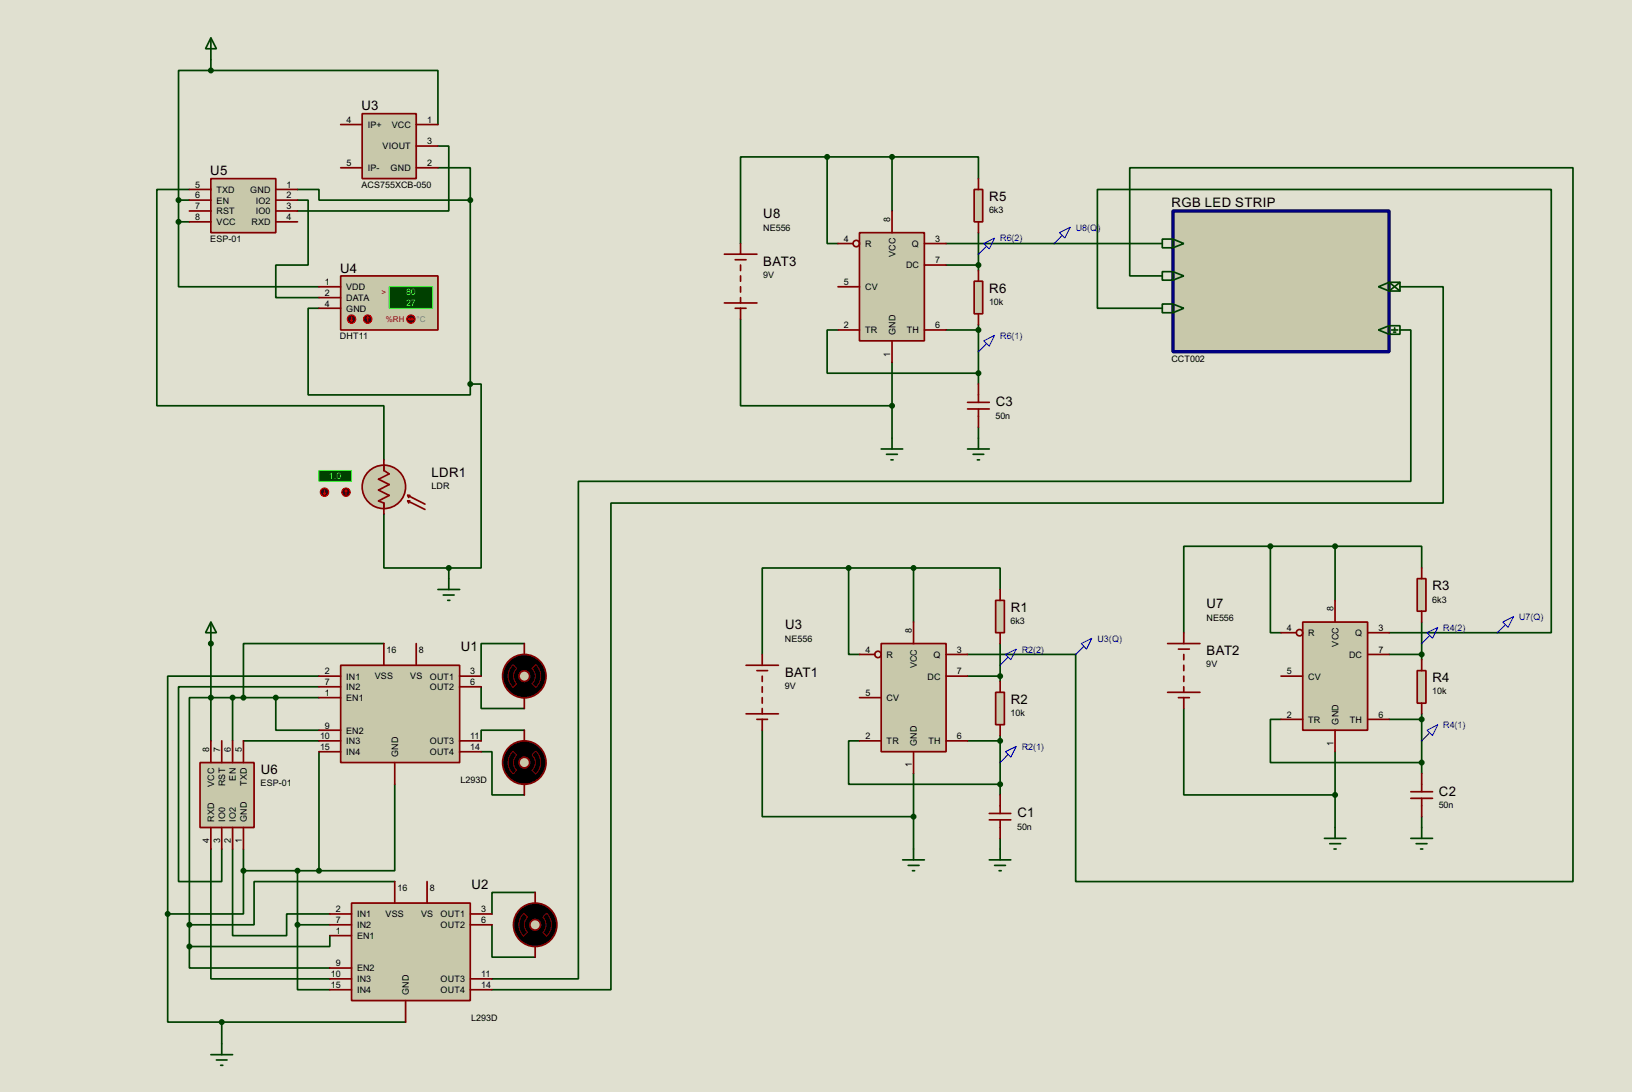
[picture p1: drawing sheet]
<svg xmlns="http://www.w3.org/2000/svg" width="383mm" height="256mm" viewBox="0 0 383 256" stroke-linecap="round" stroke-linejoin="round" font-family="sans-serif">
<path d="M0 0h383.5v256.5h-383.5z" fill="#e0e0d0"/>
<g fill="none" stroke="#004000" stroke-width=".4">
<path d="M102.9 34.3h2.6v15.3h-35.6M102.9 39.4h7.6v7.6M42 52.1v15.3h33M42 52.1h2.5M44.5 44.5h-7.6v50.8h53.3v12.7M44.5 47h-2.5v5.1M69.9 47h2.5v15.3h-7.6v7.6h10.2M69.9 44.5h5.1v2.5h35.5M110.5 47v45.8h-38.1v-20.4h2.6M49.6 151.2v22.8M75 158.8h-35.6v55.9h17.8v-10.2M90.2 151.2h-33v12.7"/>
<path d="M123.2 151.2h-10.1v7.6M54.7 163.9v10.1M57.2 174h17.8M64.8 163.9v7.6h10.2M75 161.3h-33v45.8h10.1v-7.7M75 163.9h-30.5v53.3M75 176.6v27.9M113.1 161.3v5.1h10.1M113.1 176.6h2.5v10.1h7.6M123.2 171.5h-10.1v2.5M49.6 199.4v30.5h27.9M54.7 199.4v20.4h12.7v-5.1h10.1"/>
<path d="M57.2 199.4v5.1M92.8 184.2v20.3h-17.8M44.5 217.2v5.1M57.2 204.5h17.8M69.9 217.2v15.3h7.6M69.9 217.2h7.6M69.9 204.5v12.7M77.5 219.8v2.5h-33M92.8 207.1h-33.1v10.1h-15.2M115.6 217.2v7.6h10.2M125.8 209.6h-10.2v5.1M44.5 222.3v5.1h33"/>
</g>
<circle cx="49.6" cy="151.2" r=".2" fill="#004000"/>
<g fill="none" stroke="#004000" stroke-width=".4">
<path d="M49.6 16.6h53.3v12.7M49.6 16.6h-7.6v30.4M49.6 14v2.6M194.4 36.9v20.3h2.5M194.4 36.9h-20.4v20.3M194.4 36.9h15.2M209.6 36.9h20.3v5.1M209.6 36.9v12.7M222.3 57.2h50.8M229.9 54.7v8.9M174 75v20.3h35.6M196.9 77.5h-2.5v10.2h35.5"/>
<path d="M222.3 62.3h7.6M222.3 77.5h7.6M229.9 76.3v13.9M273.1 64.8h-7.6v-25.4h104.1v167.7h-116.8v-53.4h-25.4M273.1 72.4h-15.2v-27.9h106.6v104.1h-38.1M329 77.5h2.5v35.6h-195.6v116.8h-20.3M329 67.4h10.1v50.8h-195.5v114.3h-28M110.5 90.2h2.6v43.2h-7.6M209.6 85.1v17.8M229.9 100.4v2.5M90.2 120.7v12.7h15.3M105.5 133.4v2.5"/>
<path d="M199.4 133.4v20.3h2.6M199.4 133.4h-20.3v20.3M199.4 133.4h15.3M214.7 133.4h20.3v5.1M214.7 133.4v12.7M298.5 128.3v20.3h2.5M298.5 128.3h-20.3v20.3M298.5 128.3h15.2M313.7 128.3h20.4v5.1M313.7 128.3v12.7M227.4 158.8h7.6M235 151.2v8.9"/>
<path d="M326.4 153.7h7.7M334.1 146.1v8.9M179.1 171.5v20.3h35.6M202 174h-2.6v10.2h35.6M227.4 174h7.6M235 172.8v13.9M278.2 166.4v20.3h35.5M301 169h-2.5v10.1h35.6M313.7 176.6v17.8M326.4 169h7.7M334.1 167.7v14M214.7 181.7v17.7"/>
<path d="M235 196.9v2.5M334.1 191.8v2.6M39.4 214.7v25.4h12.7M52.1 240.1h43.2M52.1 240.1v5.1"/>
</g>
<path d="M80.1 156.3h27.9v22.8h-27.9z" fill="#c8c8aa" stroke="#800000" stroke-width=".4"/>
<g fill="none" stroke="#800000" stroke-width=".4">
<path d="M75 158.8h5.1M90.2 151.2v5.1M97.8 151.2v5.1M108 158.8h5.1M75 161.3h5.1M75 174h5.1M75 176.6h5.1M75 163.9h5.1M75 171.5h5.1M92.8 179.1v5.1M108 161.3h5.1M108 174h5.1"/>
<path d="M108 176.6h5.1"/>
</g>
<path d="M82.6 212.1h27.9v22.9h-27.9z" fill="#c8c8aa" stroke="#800000" stroke-width=".4"/>
<g fill="none" stroke="#800000" stroke-width=".4">
<path d="M77.5 214.7h5.1M77.5 217.2h5.1M77.5 219.8h5.1M92.8 207.1v5M100.4 207.1v5M110.5 214.7h5.1M110.5 217.2h5.1M77.5 229.9h5.1M77.5 232.5h5.1M77.5 227.4h5.1M95.3 235v5.1M110.5 229.9h5.1"/>
<path d="M110.5 232.5h5.1"/>
</g>
<circle cx="123.2" cy="158.8" r="5.1" fill="#000" stroke="#800000" stroke-width=".4"/>
<path d="M120.6 156.1l.8 .9a2.53 2.53 0 0 0 0 3.6l-.8 .9a3.7 3.7 0 0 1 0-5.4zM125 157l.9-.9a3.7 3.7 0 0 1 0 5.4l-.9-.9a2.46 2.46 0 0 0 0-3.6z" fill="none" stroke="#800000" stroke-width=".23"/>
<circle cx="123.2" cy="158.8" r="1.25" fill="#c8c8aa" stroke="#800000" stroke-width=".4"/>
<path d="M123.2 151.2v2.5M123.2 163.9v2.5" fill="none" stroke="#800000" stroke-width=".4"/>
<circle cx="123.2" cy="179.1" r="5.1" fill="#000" stroke="#800000" stroke-width=".4"/>
<path d="M120.6 176.4l.8 .9a2.54 2.54 0 0 0 0 3.6l-.8 .9a3.7 3.7 0 0 1 0-5.4zM125 177.3l.9-.9a3.7 3.7 0 0 1 0 5.4l-.9-.9a2.45 2.45 0 0 0 0-3.6z" fill="none" stroke="#800000" stroke-width=".23"/>
<circle cx="123.2" cy="179.1" r="1.25" fill="#c8c8aa" stroke="#800000" stroke-width=".4"/>
<path d="M123.2 171.5v2.5M123.2 184.2v2.5" fill="none" stroke="#800000" stroke-width=".4"/>
<circle cx="125.7" cy="217.2" r="5.1" fill="#000" stroke="#800000" stroke-width=".4"/>
<path d="M123.1 214.5l.9 .9a2.54 2.54 0 0 0 0 3.6l-.9 .9a3.8 3.8 0 0 1 0-5.4zM127.6 215.4l.9-.9a3.8 3.8 0 0 1 0 5.4l-.9-.9a2.54 2.54 0 0 0 0-3.6z" fill="none" stroke="#800000" stroke-width=".23"/>
<circle cx="125.7" cy="217.2" r="1.25" fill="#c8c8aa" stroke="#800000" stroke-width=".4"/>
<path d="M125.8 209.6v2.5M125.8 222.3v2.5" fill="none" stroke="#800000" stroke-width=".4"/>
<path d="M85.1 26.7h12.7v15.3h-12.7z" fill="#c8c8aa" stroke="#800000" stroke-width=".4"/>
<path d="M80.1 29.3h5M80.1 39.4h5M97.8 29.3h5.1M97.8 39.4h5.1M97.8 34.3h5.1" fill="none" stroke="#800000" stroke-width=".4"/>
<path d="M80.1 64.8h22.8v12.7h-22.8z" fill="#c8c8aa" stroke="#800000" stroke-width=".4"/>
<path d="M91.5 67.4h10.2v5h-10.2z" fill="#004000" stroke="#0f0" stroke-width=".23"/>
<path d="M75 69.9h5.1M75 67.4h5.1M75 72.4h5.1" fill="none" stroke="#800000" stroke-width=".4"/>
<circle cx="86.4" cy="75" r="1" fill="#400000" stroke="#f00" stroke-width=".23"/>
<path d="M86.4 74.5l-.2 .2M86.4 74.5l.3 .2M86.4 74.5v1" fill="none" stroke="#f00" stroke-width=".23"/>
<circle cx="82.6" cy="75" r="1" fill="#400000" stroke="#f00" stroke-width=".23"/>
<path d="M82.4 75.2l.2 .3M82.6 74.5v1M82.9 75.2l-.3 .3" fill="none" stroke="#f00" stroke-width=".23"/>
<circle cx="96.5" cy="75" r="1" fill="#400000" stroke="#f00" stroke-width=".23"/>
<path d="M96.1 75h1M96.1 75l.2 .2M96.3 74.7l-.2 .3M96.8 74.7l.3 .3M97.1 75l-.3 .2" fill="none" stroke="#f00" stroke-width=".23"/>
<circle cx="90.2" cy="114.4" r="5.1" fill="#c8c8aa" stroke="#800000" stroke-width=".4"/>
<path d="M90.2 109.3v1.2l1.3 .8-2.5 1.3 2.5 1.2-2.5 1.3 2.5 1.3-2.5 1.3 1.2 .5v1.2M95.8 117.7l4.1 2M95.8 117.7l.3 .5M95.8 117.7h.5M95.8 116.4l4.1 2M95.8 116.4l.3 .5M95.8 116.4h.5" fill="none" stroke="#800000" stroke-width=".4"/>
<path d="M75 110.5h7.6v2.6h-7.6z" fill="#004000" stroke="#0f0" stroke-width=".23"/>
<path d="M90.2 108v2.5M90.2 118.2v2.5" fill="none" stroke="#800000" stroke-width=".4"/>
<circle cx="81.3" cy="115.6" r="1" fill="#400000" stroke="#f00" stroke-width=".23"/>
<path d="M81.3 115.1l-.2 .3M81.3 115.1l.3 .3M81.3 115.1v1" fill="none" stroke="#f00" stroke-width=".23"/>
<circle cx="76.2" cy="115.6" r="1" fill="#400000" stroke="#f00" stroke-width=".23"/>
<path d="M76 115.9l.3 .2M76.3 115.1v1M76.5 115.9l-.2 .2" fill="none" stroke="#f00" stroke-width=".23"/>
<path d="M49.6 42h15.2v12.7h-15.2z" fill-rule="evenodd" fill="#c8c8aa" stroke="#800000" stroke-width=".4"/>
<path d="M44.5 44.5h5.1M44.5 47h5.1M44.5 49.6h5.1M44.5 52.1h5.1M64.8 44.5h5.1M64.8 47h5.1M64.8 49.6h5.1M64.8 52.1h5.1" fill="none" stroke="#800000" stroke-width=".4"/>
<path d="M47 179.1h12.7v15.3h-12.7z" fill-rule="evenodd" fill="#c8c8aa" stroke="#800000" stroke-width=".4"/>
<path d="M49.6 174v5.1M52.1 174v5.1M54.7 174v5.1M57.2 174v5.1M49.6 194.4v5M52.1 194.4v5M54.7 194.4v5M57.2 194.4v5" fill="none" stroke="#800000" stroke-width=".4"/>
<g fill="#004000" stroke="#004000" stroke-width=".4">
<circle cx="110.5" cy="90.2" r=".5"/>
<circle cx="41.9" cy="52.1" r=".5"/>
<circle cx="41.9" cy="47" r=".5"/>
<circle cx="110.5" cy="47" r=".5"/>
<circle cx="64.8" cy="163.9" r=".5"/>
<circle cx="57.2" cy="204.5" r=".5"/>
<circle cx="74.9" cy="204.5" r=".5"/>
<circle cx="49.5" cy="163.9" r=".5"/>
<circle cx="39.4" cy="214.7" r=".5"/>
<circle cx="44.5" cy="217.2" r=".5"/>
<circle cx="44.5" cy="222.3" r=".5"/>
<circle cx="69.9" cy="204.5" r=".5"/>
<circle cx="69.9" cy="217.2" r=".5"/>
<circle cx="54.6" cy="163.9" r=".5"/>
<circle cx="57.2" cy="163.9" r=".5"/>
<circle cx="49.5" cy="151.2" r=".5"/>
<circle cx="52.1" cy="240.1" r=".5"/>
<circle cx="105.4" cy="133.4" r=".5"/>
<circle cx="49.5" cy="16.6" r=".5"/>
</g>
<path d="M49.6 8.9l1.3 2.6h-2.6zM49.6 8.9v5.1M102.9 138.5h5.1M104.2 139.8h2.5M105.5 135.9v2.6M49.6 146.1l1.3 2.5h-2.6zM49.6 146.1v5.1M105.2 141h.5M49.6 247.7h5.1M50.9 249h2.5M51.9 250.2h.5M52.1 245.2v2.5" fill="none" stroke="#004000" stroke-width=".4"/>
<path d="M254.1 151.2l2.5-1.3-1.3 2.6zM254.6 151.9l-1.8 1.8" fill="none" stroke="#0000c0" stroke-width=".23"/>
<path d="M207.1 151.2h15.2v25.4h-15.2z" fill="#c8c8aa" stroke="#800000" stroke-width=".4"/>
<g fill="none" stroke="#800000" stroke-width=".4">
<path d="M202 153.7h3.5M214.7 146.1v5.1M222.3 153.7h5.1M222.3 158.8h5.1M202 174h5.1M202 163.9h5.1M214.7 176.6v5.1M222.3 174h5.1"/>
<circle cx="206.3" cy="153.7" r=".75"/>
</g>
<path d="M234 141h2v7.6h-2z" fill="#c8c8aa" stroke="#800000" stroke-width=".4"/>
<path d="M235 138.5v2.5M235 148.6v2.6M232.5 191.1h5M232.5 192.6h5M235 186.7v4.4M235 192.6v4.3" fill="none" stroke="#800000" stroke-width=".4"/>
<path d="M234 162.6h2v7.6h-2z" fill="#c8c8aa" stroke="#800000" stroke-width=".4"/>
<path d="M175.3 156.3h7.6M177.9 157.5h2.5M179.1 153.7v2.6M179.1 158.8v1.3M175.3 167.7h7.6M177.9 169h2.5M179.1 161.3v1.3M179.1 163.9v1.3M179.1 166.4v1.3M179.1 169v2.5M235 160.1v2.5M235 170.2v2.6" fill="none" stroke="#800000" stroke-width=".4"/>
<g fill="#004000" stroke="#004000" stroke-width=".4">
<circle cx="235" cy="158.8" r=".5"/>
<circle cx="214.6" cy="133.4" r=".5"/>
<circle cx="235" cy="174" r=".5"/>
<circle cx="235" cy="184.2" r=".5"/>
<circle cx="199.4" cy="133.4" r=".5"/>
<circle cx="214.6" cy="191.8" r=".5"/>
</g>
<path d="M236.3 153.7l2.5-1.2-1.3 2.5zM236.8 154.5l-1.8 1.8M353.1 146.1l2.6-1.3-1.3 2.6zM353.6 146.9l-1.8 1.7M236.3 176.6l2.5-1.3-1.3 2.6zM236.8 177.3l-1.8 1.8" fill="none" stroke="#0000c0" stroke-width=".23"/>
<path d="M214.7 199.4v2.6M235 199.4v2.6M212.1 202h5.1M213.4 203.3h2.6M214.4 204.5h.5M232.5 202h5M233.7 203.3h2.6M234.8 204.5h.5" fill="none" stroke="#004000" stroke-width=".4"/>
<path d="M306.1 146.1h15.3v25.4h-15.3z" fill="#c8c8aa" stroke="#800000" stroke-width=".4"/>
<g fill="none" stroke="#800000" stroke-width=".4">
<path d="M301 148.6h3.6M301 158.8h5.1M313.7 141v5.1M321.4 148.6h5M321.4 153.7h5M301 169h5.1M313.7 171.5v5.1M321.4 169h5"/>
<circle cx="305.3" cy="148.6" r=".75"/>
</g>
<path d="M333 135.9h2.1v7.7h-2.1z" fill="#c8c8aa" stroke="#800000" stroke-width=".4"/>
<path d="M334.1 133.4v2.5M334.1 143.6v2.5M331.5 186h5.1M331.5 187.5h5.1M334.1 181.7v4.3M334.1 187.5v4.3" fill="none" stroke="#800000" stroke-width=".4"/>
<path d="M333 157.5h2.1v7.7h-2.1z" fill="#c8c8aa" stroke="#800000" stroke-width=".4"/>
<path d="M274.4 151.2h7.6M276.9 152.5h2.6M278.2 148.6v2.6M278.2 153.7v1.3M278.2 156.3v1.2M278.2 158.8v1.3M334.1 155v2.5M274.4 162.6h7.6M276.9 163.9h2.6M278.2 161.3v1.3M278.2 163.9v2.5M334.1 165.2v2.5" fill="none" stroke="#800000" stroke-width=".4"/>
<g fill="#004000" stroke="#004000" stroke-width=".4">
<circle cx="334" cy="153.7" r=".5"/>
<circle cx="313.7" cy="128.3" r=".5"/>
<circle cx="334" cy="169" r=".5"/>
<circle cx="334" cy="179.1" r=".5"/>
<circle cx="298.5" cy="128.3" r=".5"/>
<circle cx="313.7" cy="186.7" r=".5"/>
</g>
<path d="M249 54.7l2.5-1.3-1.3 2.5zM249.5 55.4l-1.8 1.8M335.3 148.6l2.6-1.2-1.3 2.5zM335.8 149.4l-1.7 1.8M335.3 171.5l2.6-1.3-1.3 2.6zM335.8 172.3l-1.7 1.7" fill="none" stroke="#0000c0" stroke-width=".23"/>
<path d="M311.2 196.9h5.1M312.5 198.2h2.5M313.5 199.4h.5M313.7 194.4v2.5M331.5 196.9h5.1M332.8 198.2h2.5M333.8 199.4h.5M334.1 194.4v2.5" fill="none" stroke="#004000" stroke-width=".4"/>
<path d="M202 54.7h15.2v25.4h-15.2z" fill="#c8c8aa" stroke="#800000" stroke-width=".4"/>
<g fill="none" stroke="#800000" stroke-width=".4">
<path d="M196.9 57.2h3.6M209.6 49.6v5.1M217.2 57.2h5.1M196.9 77.5h5.1M196.9 67.4h5.1M217.2 62.3h5.1M217.2 77.5h5.1M209.6 80.1v5"/>
<circle cx="201.2" cy="57.2" r=".75"/>
</g>
<path d="M228.9 44.5h2v7.6h-2z" fill="#c8c8aa" stroke="#800000" stroke-width=".4"/>
<path d="M229.9 42v2.5M229.9 52.1v2.6M227.4 94.5h5.1M227.4 96.1h5.1M229.9 90.2v4.3M229.9 96.1v4.3" fill="none" stroke="#800000" stroke-width=".4"/>
<path d="M228.9 66.1h2v7.6h-2z" fill="#c8c8aa" stroke="#800000" stroke-width=".4"/>
<path d="M170.2 59.7h7.7M174 57.2v2.5M170.2 71.2h7.7M172.8 61h2.5M172.8 72.4h2.5M174 62.3v1.3M174 64.8v1.3M174 67.4v1.2M174 69.9v1.3M174 72.4v2.6M229.9 63.6v2.5M229.9 73.7v2.6" fill="none" stroke="#800000" stroke-width=".4"/>
<g fill="#004000" stroke="#004000" stroke-width=".4">
<circle cx="229.9" cy="62.3" r=".5"/>
<circle cx="209.6" cy="36.9" r=".5"/>
<circle cx="229.9" cy="77.5" r=".5"/>
<circle cx="229.9" cy="87.7" r=".5"/>
<circle cx="194.3" cy="36.9" r=".5"/>
<circle cx="209.6" cy="95.3" r=".5"/>
</g>
<path d="M231.2 57.2l2.5-1.3-1.2 2.6zM231.7 58l-1.8 1.7M231.2 80.1l2.5-1.3-1.2 2.5zM231.7 80.8l-1.8 1.8" fill="none" stroke="#0000c0" stroke-width=".23"/>
<path d="M207.1 105.5h5M208.3 106.7h2.6M209.4 108h.5M209.6 102.9v2.6M227.4 105.5h5.1M228.7 106.7h2.5M229.7 108h.5M229.9 102.9v2.6" fill="none" stroke="#004000" stroke-width=".4"/>
<path d="M275.6 49.6h50.8v33h-50.8z" fill="#c8c8aa" stroke="#000080" stroke-width=".8"/>
<g fill="none" stroke="#004000" stroke-width=".4">
<path d="M273.1 56.2h2.5l2.6 1-2.6 1h-2.5zM275.6 56.2v2M273.1 63.8h2.5l2.6 1-2.6 1h-2.5zM273.1 71.4h2.5l2.6 1-2.6 1.1h-2.5zM275.6 63.8v2M275.6 71.4v2.1M323.9 77.5l2.5-1h2.6v2h-2.6zM323.9 67.4l2.5-1.1h2.6v2.1h-2.6zM326.4 76.5v2M327 77.5h1.5M327.5 78h.5M327.7 77v.5"/>
<path d="M329 66.3l-2.6 2.1v-2.1l2.6 2.1"/>
</g>
<g font-size="3.5">
<text x="85" y="25.9">U3</text>
<text x="49.4" y="41.2">U5</text>
<text x="232.5" y="47.2">R5</text>
<text x="179.4" y="51.3">U8</text>
<text x="275.3" y="48.6">RGB LED STRIP</text>
<text x="79.9" y="64">U4</text>
<text x="179.4" y="62.4">BAT3</text>
<text x="232.5" y="68.8">R6</text>
<text x="234" y="95.5">C3</text>
<text x="101.4" y="112">LDR1</text>
<text x="237.5" y="143.7">R1</text>
<text x="283.5" y="142.8">U7</text>
<text x="336.6" y="138.6">R3</text>
<text x="184.5" y="147.8">U3</text>
<text x="108.3" y="152.9">U1</text>
<text x="283.5" y="153.9">BAT2</text>
<text x="184.5" y="159">BAT1</text>
<text x="336.6" y="160.2">R4</text>
<text x="237.5" y="165.3">R2</text>
<text x="61.3" y="181.8">U6</text>
<text x="239.1" y="192">C1</text>
<text x="338.1" y="186.9">C2</text>
<text x="110.8" y="208.8">U2</text>
</g>
<g font-size="2.4">
<text x="81.5" y="28.9">4</text>
<text x="100.4" y="28.9">1</text>
<text x="86.4" y="30">IP+</text>
<text x="89.9" y="35.1">VIOUT</text>
<text x="92" y="30">VCC</text>
<text x="100.4" y="33.9">3</text>
<text x="81.5" y="39">5</text>
<text x="86.4" y="40.2">IP-</text>
<text x="91.8" y="40.2">GND</text>
<text x="100.4" y="39">2</text>
<text x="45.9" y="44.1">5</text>
<text x="45.9" y="46.6">6</text>
<text x="50.9" y="45.3">TXD</text>
<text x="50.9" y="47.8">EN</text>
<text x="58.8" y="45.3">GND</text>
<text x="60.1" y="47.8">IO2</text>
<text x="67.4" y="44.1">1</text>
<text x="67.4" y="46.6">2</text>
<text x="84.9" y="44.1">ACS755XCB-050</text>
<text x="45.9" y="49.2">7</text>
<text x="45.9" y="51.7">8</text>
<text x="50.9" y="50.4">RST</text>
<text x="50.9" y="52.9">VCC</text>
<text x="59.1" y="52.9">RXD</text>
<text x="60.1" y="50.4">IO0</text>
<text x="67.4" y="49.2">3</text>
<text x="67.4" y="51.7">4</text>
<text x="209.2" y="52.1" transform="rotate(-90 209.2 52.1)">8</text>
<text x="232.4" y="50.1">6k3</text>
<text x="49.4" y="56.8">ESP-01</text>
<text x="179.3" y="54.3">NE556</text>
<text x="198.3" y="56.8">4</text>
<text x="203.3" y="58">R</text>
<text x="214.3" y="58">Q</text>
<text x="219.8" y="56.8">3</text>
<text x="179.3" y="65.4">9V</text>
<text x="210.4" y="60.4" transform="rotate(-90 210.4 60.4)">VCC</text>
<text x="212.9" y="63.1">DC</text>
<text x="219.8" y="61.9">7</text>
<text x="76.4" y="69.5">2</text>
<text x="76.4" y="67">1</text>
<text x="76.4" y="72">4</text>
<text x="81.3" y="70.7">DATA</text>
<text x="81.3" y="68.1">VDD</text>
<text x="198.3" y="67">5</text>
<text x="203.3" y="68.1">CV</text>
<text x="232.4" y="71.7">10k</text>
<text x="81.3" y="73.2">GND</text>
<text x="198.3" y="77.1">2</text>
<text x="219.8" y="77.1">6</text>
<text x="79.9" y="79.7">DHT11</text>
<text x="203.3" y="78.3">TR</text>
<text x="209.2" y="83.8" transform="rotate(-90 209.2 83.8)">1</text>
<text x="210.4" y="78.7" transform="rotate(-90 210.4 78.7)">GND</text>
<text x="213.1" y="78.3">TH</text>
<text x="275.2" y="85">CCT002</text>
<text x="233.9" y="98.4">50n</text>
<text x="101.4" y="114.9">LDR</text>
<text x="313.3" y="143.6" transform="rotate(-90 313.3 143.6)">8</text>
<text x="336.6" y="141.6">6k3</text>
<text x="214.3" y="148.6" transform="rotate(-90 214.3 148.6)">8</text>
<text x="237.5" y="146.6">6k3</text>
<text x="283.5" y="145.8">NE556</text>
<text x="302.4" y="148.2">4</text>
<text x="307.4" y="149.4">R</text>
<text x="318.4" y="149.4">Q</text>
<text x="323.9" y="148.2">3</text>
<text x="90.8" y="153.3">16</text>
<text x="98.5" y="153.3">8</text>
<text x="184.4" y="150.8">NE556</text>
<text x="203.4" y="153.3">4</text>
<text x="208.3" y="154.5">R</text>
<text x="219.3" y="154.5">Q</text>
<text x="224.8" y="153.3">3</text>
<text x="314.5" y="151.9" transform="rotate(-90 314.5 151.9)">VCC</text>
<text x="317" y="154.5">DC</text>
<text x="323.9" y="153.3">7</text>
<text x="76.4" y="158.4">2</text>
<text x="76.4" y="160.9">7</text>
<text x="81.3" y="159.6">IN1</text>
<text x="88" y="159.5">VSS</text>
<text x="96.4" y="159.5">VS</text>
<text x="101" y="159.6">OUT1</text>
<text x="110.5" y="158.4">3</text>
<text x="110.5" y="160.9">6</text>
<text x="184.4" y="161.9">9V</text>
<text x="215.5" y="157" transform="rotate(-90 215.5 157)">VCC</text>
<text x="217.9" y="159.6">DC</text>
<text x="224.8" y="158.4">7</text>
<text x="283.5" y="156.8">9V</text>
<text x="302.4" y="158.4">5</text>
<text x="307.4" y="159.6">CV</text>
<text x="76.4" y="163.5">1</text>
<text x="81.3" y="162.1">IN2</text>
<text x="81.3" y="164.7">EN1</text>
<text x="101" y="162.1">OUT2</text>
<text x="203.4" y="163.5">5</text>
<text x="208.3" y="164.7">CV</text>
<text x="336.6" y="163.1">10k</text>
<text x="75.2" y="173.6">10</text>
<text x="76.4" y="171.1">9</text>
<text x="81.3" y="172.3">EN2</text>
<text x="110.5" y="173.6">11</text>
<text x="203.4" y="173.6">2</text>
<text x="224.8" y="173.6">6</text>
<text x="237.5" y="168.2">10k</text>
<text x="302.4" y="168.6">2</text>
<text x="307.4" y="169.8">TR</text>
<text x="314.5" y="170.2" transform="rotate(-90 314.5 170.2)">GND</text>
<text x="317.2" y="169.8">TH</text>
<text x="323.9" y="168.6">6</text>
<text x="49.2" y="176.6" transform="rotate(-90 49.2 176.6)">8</text>
<text x="51.7" y="176.6" transform="rotate(-90 51.7 176.6)">7</text>
<text x="54.3" y="176.6" transform="rotate(-90 54.3 176.6)">6</text>
<text x="56.8" y="176.6" transform="rotate(-90 56.8 176.6)">5</text>
<text x="75.2" y="176.2">15</text>
<text x="81.3" y="174.8">IN3</text>
<text x="81.3" y="177.4">IN4</text>
<text x="93.5" y="177.8" transform="rotate(-90 93.5 177.8)">GND</text>
<text x="101" y="174.8">OUT3</text>
<text x="101" y="177.4">OUT4</text>
<text x="110.5" y="176.2">14</text>
<text x="208.3" y="174.8">TR</text>
<text x="215.5" y="175.3" transform="rotate(-90 215.5 175.3)">GND</text>
<text x="218.1" y="174.8">TH</text>
<text x="313.3" y="175.2" transform="rotate(-90 313.3 175.2)">1</text>
<text x="50.4" y="184.9" transform="rotate(-90 50.4 184.9)">VCC</text>
<text x="52.9" y="184.7" transform="rotate(-90 52.9 184.7)">RST</text>
<text x="55.4" y="183.3" transform="rotate(-90 55.4 183.3)">EN</text>
<text x="58" y="184.6" transform="rotate(-90 58 184.6)">TXD</text>
<text x="61.2" y="184.7">ESP-01</text>
<text x="108.2" y="183.9">L293D</text>
<text x="214.3" y="180.3" transform="rotate(-90 214.3 180.3)">1</text>
<text x="338.1" y="189.8">50n</text>
<text x="50.4" y="193" transform="rotate(-90 50.4 193)">RXD</text>
<text x="52.9" y="193" transform="rotate(-90 52.9 193)">IO0</text>
<text x="55.5" y="193" transform="rotate(-90 55.5 193)">IO2</text>
<text x="58" y="193" transform="rotate(-90 58 193)">GND</text>
<text x="239" y="194.9">50n</text>
<text x="49.2" y="198.1" transform="rotate(-90 49.2 198.1)">4</text>
<text x="51.7" y="198.1" transform="rotate(-90 51.7 198.1)">3</text>
<text x="54.3" y="198.1" transform="rotate(-90 54.3 198.1)">2</text>
<text x="56.8" y="198.1" transform="rotate(-90 56.8 198.1)">1</text>
<text x="93.4" y="209.2">16</text>
<text x="101" y="209.2">8</text>
<text x="78.9" y="214.3">2</text>
<text x="83.9" y="215.5">IN1</text>
<text x="90.6" y="215.4">VSS</text>
<text x="98.9" y="215.4">VS</text>
<text x="103.5" y="215.5">OUT1</text>
<text x="113.1" y="214.3">3</text>
<text x="78.9" y="216.8">7</text>
<text x="78.9" y="219.4">1</text>
<text x="83.9" y="218">IN2</text>
<text x="83.9" y="220.6">EN1</text>
<text x="103.5" y="218">OUT2</text>
<text x="113.1" y="216.8">6</text>
<text x="78.9" y="227">9</text>
<text x="77.8" y="229.5">10</text>
<text x="77.8" y="232.1">15</text>
<text x="83.9" y="230.7">IN3</text>
<text x="83.9" y="233.3">IN4</text>
<text x="83.9" y="228.2">EN2</text>
<text x="96.1" y="233.7" transform="rotate(-90 96.1 233.7)">GND</text>
<text x="103.5" y="230.7">OUT3</text>
<text x="103.5" y="233.3">OUT4</text>
<text x="113.1" y="229.5">11</text>
<text x="113.1" y="232.1">14</text>
<text x="110.7" y="239.7">L293D</text>
</g>
<g font-size="2.4" fill="#0000c0">
<text x="235" y="56.7">R6(2)</text>
<text x="252.8" y="54.2">U8(Q)</text>
<text x="235" y="79.6">R6(1)</text>
<text x="339.1" y="148.2">R4(2)</text>
<text x="356.9" y="145.6">U7(Q)</text>
<text x="240.1" y="153.3">R2(2)</text>
<text x="257.9" y="150.7">U3(Q)</text>
<text x="339.1" y="171">R4(1)</text>
<text x="240.1" y="176.1">R2(1)</text>
</g>
<g font-size="2.4" fill="#0f0">
<text x="95.4" y="69.4">80</text>
<text x="95.4" y="72">27</text>
<text x="77.3" y="112.6">1.0</text>
</g>
<g font-size="2.1" fill="#c00000">
<text x="89.7" y="69.4">&gt;</text>
<text x="90.7" y="75.7">%RH</text>
</g>
<text font-size="2.1" fill="#808080" x="97.9" y="75.7">°C</text>
</svg>
